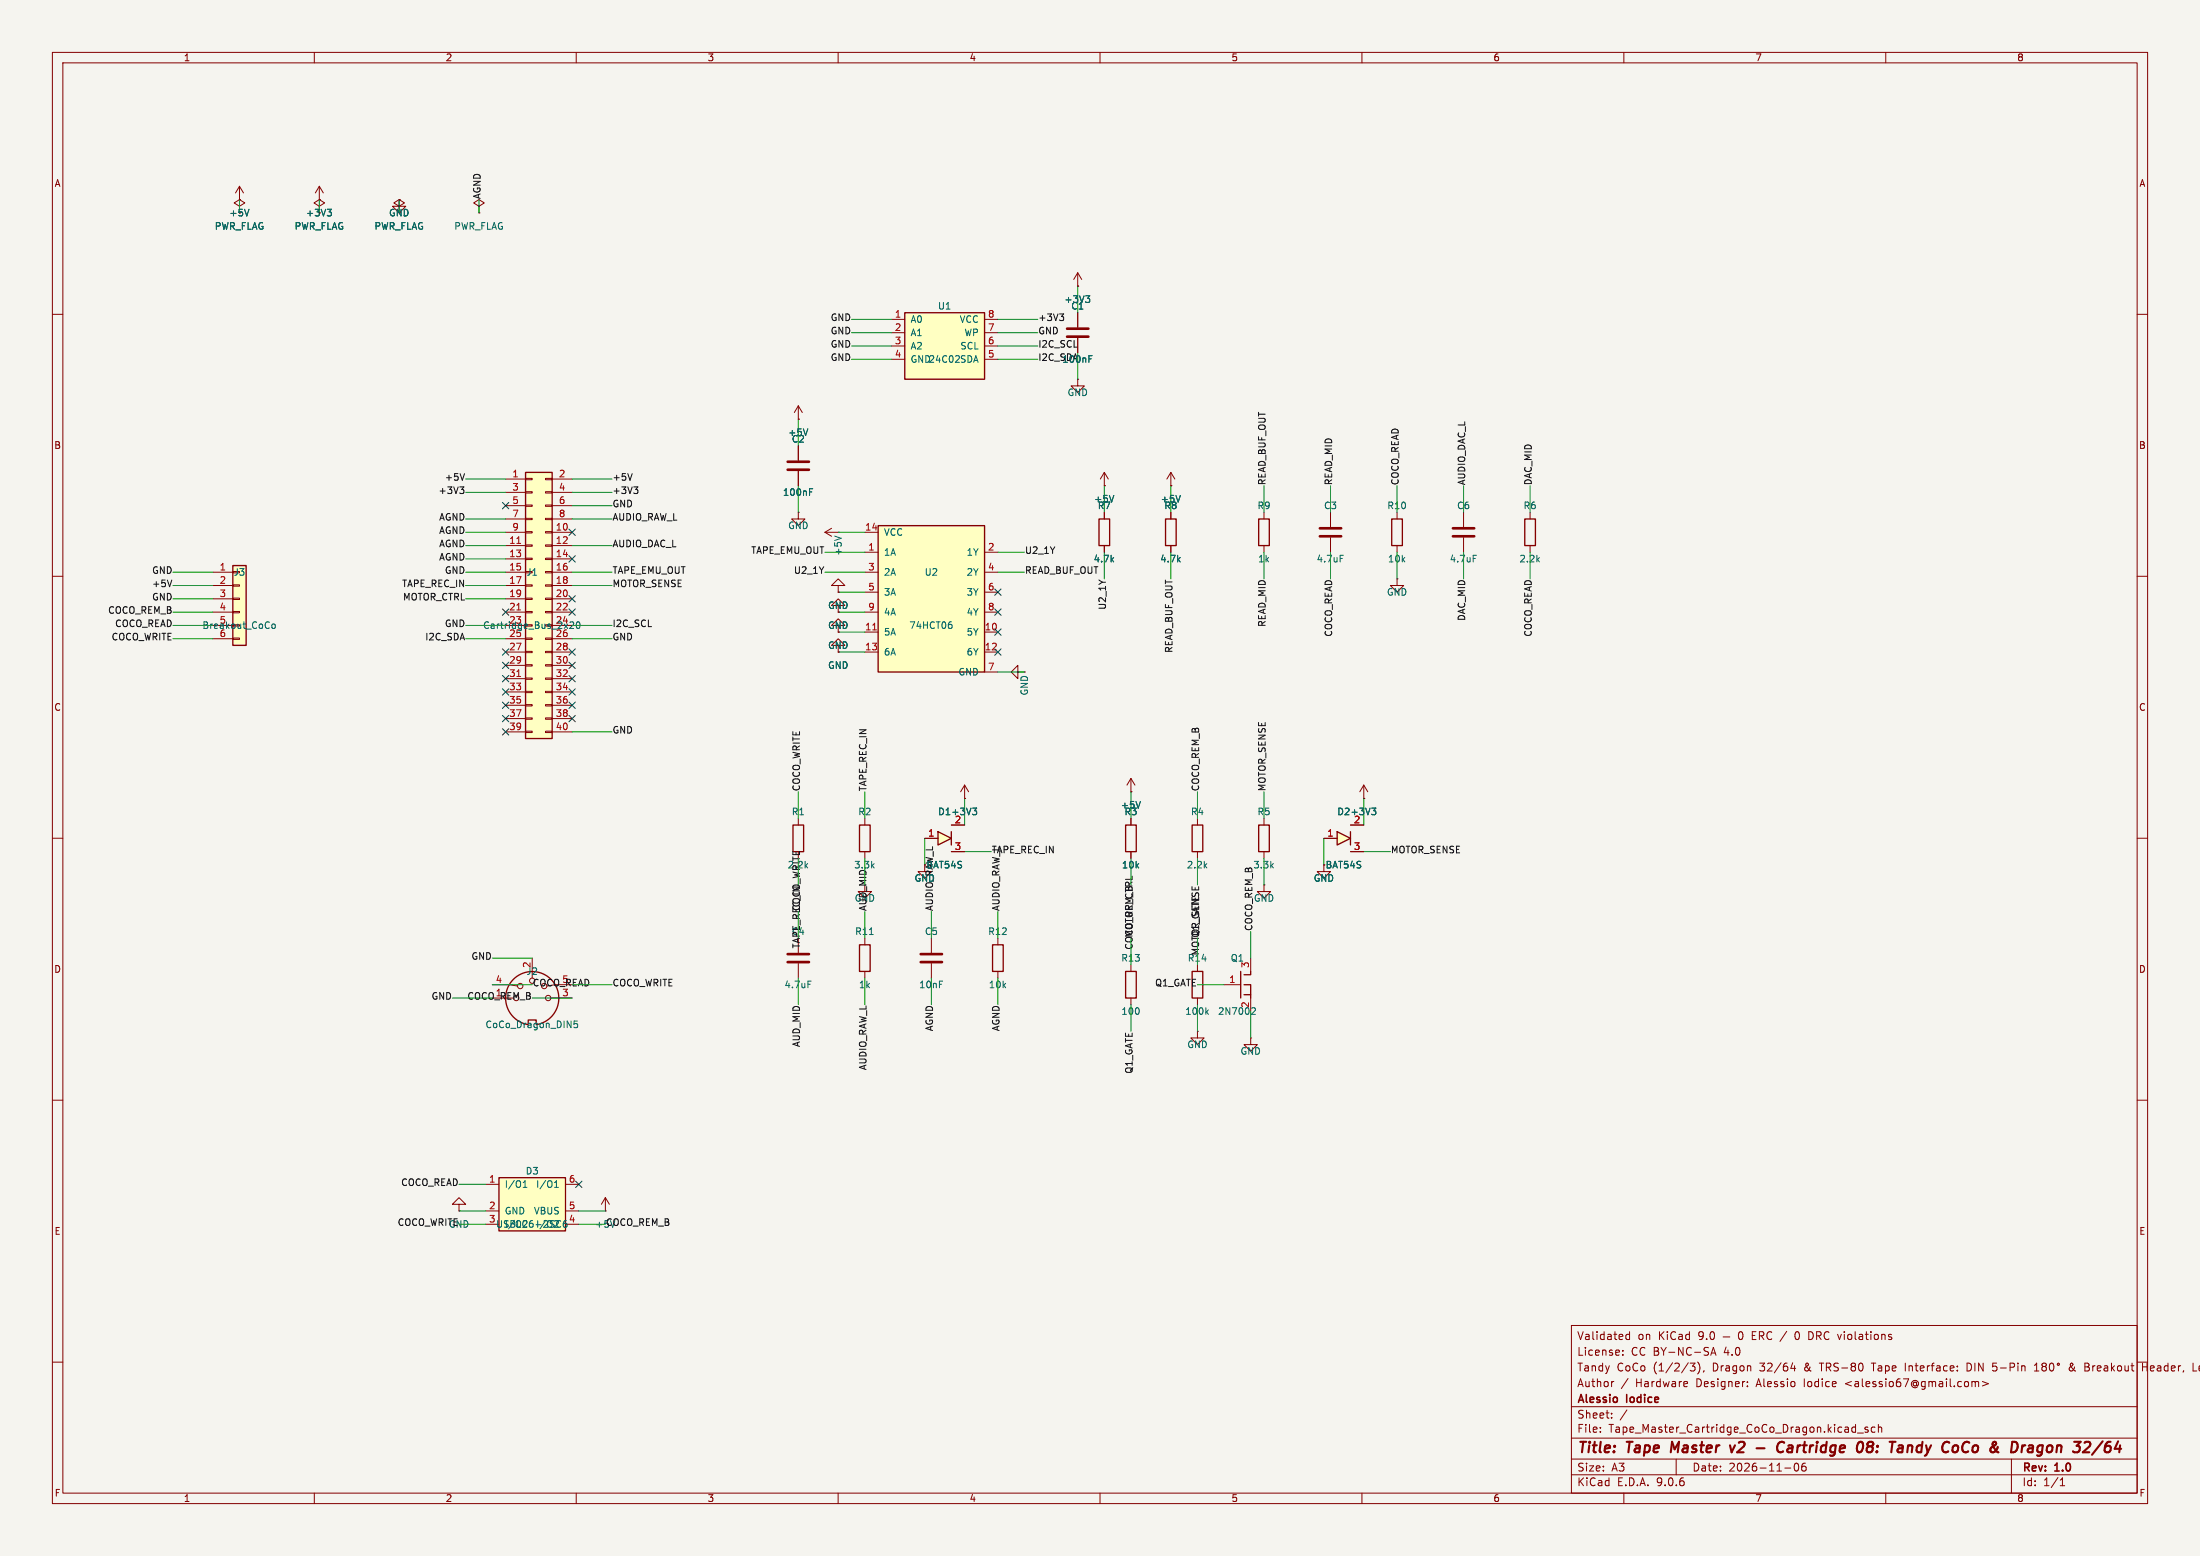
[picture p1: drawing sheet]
<svg xmlns="http://www.w3.org/2000/svg" width="420mm" height="297mm" viewBox="0 0 420 297" stroke-linecap="round" stroke-linejoin="round" font-family="sans-serif">
<path d="M0 0h420v297h-420z" fill="#f5f4ef" stroke="#f5f4ef" stroke-width=".19"/>
<g fill="none" stroke="#840000" stroke-width=".19">
<path d="M10 10h400v277h-400zM12 12h396v273h-396zM60 10v2M110 10v2M160 10v2M210 10v2M260 10v2M310 10v2M360 10v2M10 60h2M408 60h2M10 110h2"/>
<path d="M408 110h2M10 160h2M408 160h2M152.4 179.1v2.8M152.4 183.9v2.8M10 210h2M408 210h2M300 253h108v32h-108zM309.8 258.5v.2M309.8 257.8v.1M311.1 254.2v1.5M311.1 254.8l-.4-.1-.3 .3 .1 .6h.6"/>
<path d="M324.1 260a1.72 1.72 0 0 1 0 2.3M326.6 258.7l.5-1.5 .5 1.5M326.7 258.3h.7M328.9 255.2h1.3M332 254.3l.2-.1a.8 .8 0 0 1 .6 .7 .8 .8 0 0 1-.6 .8l-.2-.2-.1-.4zM343 254.2a.94 .94 0 0 0 0 1.5M345.3 254.2l.6 .1M345.9 255.6l-.6 .1M10 260h2M300 278.5h108M300 274.5h108M300 268.5h108"/>
<path d="M305.5 273.2v.2M305.5 272.5v.1M307.7 270.5v.2M307.7 269.8v.1M308.1 263.7l-.3 .1M310.6 269.1l-1.3 1.9M310.8 263.1l-1.3 1.9M320 278.5v3M321.9 263.7l.3 .3-.8 .2M322.1 264.6l-.2 .1M322.7 260.2h.9l-.5 .6 .4 .1v.6l-.2 .2-.6-.1M325.3 261.6l-.1 .3"/>
<path d="M333.6 264.5v.2M333.6 263.8v.1M342.2 260.1l-.3 1.1h.9M342.6 260.7v1M342.7 279.4a.81 .81 0 0 0 .3 1.4l.2-.2 .2-.4-.2-.8M344.2 279.4a1.17 1.17 0 0 0-.1 1.3h.6l.1-.6-.3-.2h-.4l-.2 .2M354.1 272.4l.1 .1M354.2 271.9v1.5M354.2 273.3l-.1 .1M354.6 273.5h1.1M356.6 272.5l-.4-.1-.2 .2 .1 .2 .5 .2v.3h-.6M357.2 260.2h.9"/>
<path d="M357.9 272.5l-.4-.1-.3 .3 .2 .6h.5M358.6 272.5l.2-.1 .4 .1v.9M358.6 271.9v1.5M363.7 260.2v1.5M376.1 260.3l-.6-.1v1.5l.6-.1M376.4 263.8l.5-.1 .2 .2M376.4 263.7v1M377.1 263.9l.2-.2 .4 .1v.9M377.1 263.9v.8M378.4 263.7l1.2 .4-1.2 .4M380.4 260.2h.8M380.6 260.8h.3"/>
<path d="M380.6 261.7h.3M384 278.5v6.5M388.4 261.7h.8M388.4 260.6l.4-.4v1.5M390.1 260.8l-.3-.3 .3-.3 .4 .1 .2 .2-.3 .3M390.1 260.8l-.3 .3 .1 .4 .2 .2 .4-.1 .2-.2-.1-.4-.2-.2M390.1 260.8h.3M391.4 260.3l.2-.1a.8 .8 0 0 1 .5 .7 .8 .8 0 0 1-.5 .8l-.2-.2-.2-.4zM395.9 261.3l-.2 .2a.41 .41 0 0 1-.6 .1 .41 .41 0 0 1 .1-.6l.5-.4v-.3h-.4l-.1 .2 .8 1.1M398.5 260.2l.3 .3-.1 .3-.2 .1a.4 .4 0 0 1 .4 .4 .4 .4 0 0 1-.3 .4h-.6M399.5 260.7v1M399.9 260.7l-.2 .1-.2 .2"/>
<path d="M400.4 261.2l.7-.2-.1-.2-.4-.1-.2 .2v.7h.6M401.7 260.8h.6l.1 .9M402.4 261l-.5 .1a.29 .29 0 0 0-.2 .3 .29 .29 0 0 0 .2 .3l.5-.1M403.1 260.2v1.5M403.2 261.1l.5 .6M403.7 260.7l-.6 .6M404.4 260.8l.3-.1 .3 .3v.4l-.3 .3-.3-.1-.2-.2zM405.7 260.7v.9l.4 .1 .2-.2M406.3 260.7v1M406.8 260.7h.6M407 260.2v1.3l.4 .2M408 260h2"/>
<path d="M409 260.2v1.5M409 260.9h.9M409.9 260.2v1.5M418.7 261.7h.7M420 261.7h.1M420 260.7h.1M420 260.7l-.2 .2v.6l.2 .2M420 261.1l-.2 .1M60 285v2M110 285v2M160 285v2M210 285v2"/>
<path d="M260 285v2M300 281.5h108M310 285v2M340.7 280.2h1.2M360 285v2M393.3 283.6h.9M393.3 282.5l.4-.4v1.5"/>
<circle cx="392.9" cy="260.4" r=".21"/>
</g>
<g fill="none" stroke="#840000" stroke-width=".4">
<path d="M319.2 275.2l-.2 2M330.3 275.9l.3 1.3 .6-1.3M335.3 276.4h1.6M340.6 275.4a.88 .88 0 0 0-1 0 .88 .88 0 0 0-.3 .9 .69 .69 0 0 0 .3 .8 .69 .69 0 0 0 .8-.1M342 275.9l-.6 .1M342 276.4h-.5a.4 .4 0 0 0-.3 .4 .4 .4 0 0 0 .2 .4h.5M356.8 276.1a.65 .65 0 0 0-.3 1 .65 .65 0 0 0 .9-.1 .65 .65 0 0 0 0-.8l-.2-.1M356.8 276.1l-.3-.2v-.3a.64 .64 0 0 1 1.1-.2v.3l-.4 .4M356.8 276.1h.4M364.2 276.1a.49 .49 0 0 1 .9 .1l-.1 1M364.3 275.9l-.2 1.3M375.7 277a.73 .73 0 0 1-.8 .1"/>
<path d="M375.9 275.3a.76 .76 0 0 0-1 .2M384.9 275.3a1.27 1.27 0 0 1 0 1.6M389.2 276h.8M389.8 277.1l-.6 .1M390 275.9l-.2 1.6-.5 .4M401.9 276.2a.64 .64 0 0 1 1 0v.6a.66 .66 0 0 1-1 .3M402.9 275.2a.91 .91 0 0 0-1 .9"/>
</g>
<path d="M150.4 182.1h4M150.4 183.6h4" fill="none" stroke="#840000" stroke-width=".51"/>
<path d="M154.2 187.3h.6" fill="none" stroke="#006464" stroke-width=".19"/>
<path d="M167.6 100.3h20.4v28h-20.4z" fill="#ffffc2"/>
<path d="M167.6 100.3h20.4v28h-20.4zM151.4 157.5h2v5.1h-2zM164.1 157.5h2v5.1h-2z" fill="none" stroke="#840000" stroke-width=".25"/>
<g fill="none" stroke="#840000" stroke-width=".19">
<path d="M165.1 101.6h2.5M165.1 105.4h2.5M165.1 109.2h2.5M165.1 113h2.5M165.1 116.8h2.5M188 105.4h2.5M188 109.2h2.5M188 113h2.5M188 116.8h2.5M165.1 120.7h2.5M165.1 124.5h2.5M188 120.7h2.5"/>
<path d="M188 124.5h2.5M188 128.3h2.5M152.4 156.2v1.3M165.1 156.2v1.3M165.1 162.6v1.2"/>
</g>
<path d="M166.6 120.2h.7" fill="none" stroke="#a90000" stroke-width=".19"/>
<path d="M181.4 118.7h.2M181.5 119.2l.3 .2v.3l-.3 .3" fill="none" stroke="#006464" stroke-width=".19"/>
<path d="M172.7 59.7h15.3v12.7h-15.3z" fill="#ffffc2"/>
<path d="M172.7 59.7h15.3v12.7h-15.3zM240.3 99.1h2v5h-2zM265.7 99.1h2v5h-2zM214.9 157.5h2v5.1h-2zM240.3 157.5h2v5.1h-2z" fill="none" stroke="#840000" stroke-width=".25"/>
<g fill="none" stroke="#840000" stroke-width=".19">
<path d="M45.7 39.4l1-.7-1-.6-1 .6 1 .7v1.2M45.7 38.1h.1M45.7 35.6l-.7 1.2M45.7 35.6l.8 1.2M45.7 35.6v2.5M61 38.1h.1M61 39.4l1-.7-1-.6-1.1 .6 1.1 .7v1.2M61 35.6l-.8 1.2M61 35.6l.7 1.2M61 35.6v2.5M76.2 38.1v1.3h1.3l-1.3 1.2-1.3-1.2h1.3l1-.7-1-.6-1 .6 1 .7v1.2M76.2 38.1h.1"/>
<path d="M91.4 39.4l1.1-.7-1.1-.6-1 .6 1 .7v1.2M91.4 40.6h.1M170.2 61h2.5M170.2 63.5h2.5M170.2 66h2.5M170.2 68.6h2.5M188 61h2.5M188 63.5h2.5M188 66h2.5M188 68.6h2.5M152.4 97.8v1.3h1.3l-1.3 1.2-1.3-1.2h1.3M152.4 97.8h.1"/>
<path d="M241.3 97.8v1.3M266.7 97.8v1.3M279.4 97.8v2.8M157.5 101.6l1.2 .8M157.5 101.6h2.5M158.7 100.8l-1.2 .8M160 101.6h.1M241.3 104.1v1.3M266.7 110.5v1.3h1.3l-1.3 1.2-1.3-1.2h1.3M266.7 110.5h.1M266.7 104.1v1.3M279.4 102.6v2.8"/>
<path d="M215.9 156.2v1.3M241.3 156.2v1.3M260.3 152.4h.1M260.3 149.9l-.7 1.2M260.3 149.9l.8 1.2M260.3 149.9v2.5M215.9 162.6v1.2M241.3 168.9v1.3h1.3l-1.3 1.3-1.3-1.3h1.3M241.3 168.9h.1M241.3 162.6v1.2"/>
</g>
<path d="M47.5 39.9l-.4 1.3M62.5 39.9h.8l-.5 .5M63 40.4l.3 .3v.3l-.3 .2M159.3 102.3l1.3 .4M281.2 106h.6M261.9 154.2h.7l-.4 .5M262.4 154.7l.2 .3v.3l-.2 .2" fill="none" stroke="#006464" stroke-width=".19"/>
<path d="M277.4 100.8h4M277.4 102.4h4" fill="none" stroke="#840000" stroke-width=".51"/>
<path d="M255.3 158.8l2.5 1.2-2.5 1.3z" fill="#ffffc2"/>
<path d="M255.3 158.8l2.5 1.2-2.5 1.3zM257.8 158.8v2.5M227.6 185.4h2v5.1h-2zM236.9 185.4v5.1M237.5 188h1.3v1.9M237.5 189.9h1.3v.6M238.8 185.4v.7h-1.3" fill="none" stroke="#840000" stroke-width=".25"/>
<g fill="none" stroke="#840000" stroke-width=".19">
<path d="M215.9 151.1h.1M215.9 148.6l-.8 1.3M215.9 148.6l.8 1.3M215.9 148.6v2.5M257.8 157.5h2.5M252.7 165.1v1.3h1.3l-1.3 1.2-1.2-1.2h1.2M252.7 160h2.6M257.8 162.6h2.5M228.6 196.9v1.2h1.3l-1.3 1.3-1.3-1.3h1.3M228.6 196.9h.1M228.6 184.2v1.2M228.6 190.5v1.3"/>
<path d="M233.7 188h3.2M238.8 198.1v1.3h1.2l-1.2 1.3-1.3-1.3h1.3M238.8 198.1h.1M238.8 182.9v2.5M238.8 190.5v2.5"/>
</g>
<path d="M217.7 153l-.4 1.2M230.3 193.1l.4 .5M230.7 192.8l-.5 .5M239.1 192.3l.4 .1 .2 .3-.8 .9h.8" fill="none" stroke="#006464" stroke-width=".19"/>
<path d="M44.4 108h2.6v15.2h-2.6z" fill="#ffffc2"/>
<path d="M44.4 108h2.6v15.2h-2.6z" fill="none" stroke="#840000" stroke-width=".25"/>
<g fill="none" stroke="#840000" stroke-width=".19">
<path d="M223.5 92.7h.1M223.5 90.2l-.7 1.2M223.5 90.2l.8 1.2M223.5 90.2v2.5M40.6 109.2h3.8M40.6 111.8h3.8M40.6 114.3h3.8M40.6 116.8h3.8M40.6 119.4h3.8M44.4 111.6h1.3v.3h-1.3zM44.4 114.2h1.3v.2h-1.3zM44.4 116.7h1.3v.3h-1.3z"/>
<path d="M40.6 121.9h3.8M44.4 121.8h1.3v.2h-1.3zM194.3 128.3v-1.3l-1.3 1.3 1.3 1.2v-1.2h1.3M195.6 128.3h.1"/>
</g>
<path d="M225.3 94.6l-.4 1.2M51.9 119.2l.2-.1 .4 .1 .1 .5-.2 .2-.3 .1-.2-.2z" fill="none" stroke="#006464" stroke-width=".19"/>
<path d="M100.3 90.2h5.1v50.8h-5.1z" fill="#ffffc2"/>
<path d="M100.3 90.2h5.1v50.8h-5.1zM209.8 99.1h2v5h-2zM222.5 99.1h2v5h-2zM227.6 157.5h2v5.1h-2zM100.8 195.6a5.1 5.1 0 0 1-3.5-7.8 5.1 5.1 0 0 1 8.6 0 5.1 5.1 0 0 1-3.5 7.8M189.5 180.3h2v5.1h-2zM214.9 185.4h2v5.1h-2z" fill="none" stroke="#840000" stroke-width=".25"/>
<g fill="none" stroke="#840000" stroke-width=".19">
<path d="M205.7 54.6h.1M205.7 52.1l-.7 1.2M205.7 52.1l.8 1.2M205.7 52.1v2.5M205.7 59.7v2.8M152.4 77.5v2.5M152.4 77.5l-.8 1.2M152.4 77.5l.8 1.2M205.7 72.4v1.3h1.3l-1.3 1.2-1.2-1.2h1.2M205.7 72.4h.1M205.7 64.5v2.8M96.5 91.4h3.8"/>
<path d="M96.5 94h3.8M96.5 96.5h3.8M96.5 99.1h3.8M100.3 91.3h1.3v.3h-1.3zM100.3 93.9h1.3v.2h-1.3zM100.3 96.4h1.3v.2h-1.3zM100.3 98.9h1.3v.3h-1.3zM104.1 91.3h1.3v.3h-1.3zM104.1 93.9h1.3v.2h-1.3zM104.1 96.4h1.3v.2h-1.3zM104.1 98.9h1.3v.3h-1.3zM105.4 91.4h3.8"/>
<path d="M105.4 94h3.8M105.4 96.5h3.8M105.4 99.1h3.8M152.4 80h.1M152.4 85.1v2.8M152.4 89.9v2.8M210.8 92.7h.1M210.8 90.2l-.7 1.2M210.8 90.2l.8 1.2M210.8 90.2v2.5M210.8 97.8v1.3M223.5 97.8v1.3"/>
<path d="M254 97.8v2.8M96.5 101.6h3.8M96.5 104.1h3.8M96.5 106.7h3.8M96.5 109.2h3.8M96.5 111.8h3.8M96.5 114.3h3.8M96.5 116.8h3.8M96.5 119.4h3.8M100.3 101.5h1.3v.2h-1.3zM100.3 104h1.3v.3h-1.3zM100.3 106.6h1.3v.2h-1.3z"/>
<path d="M100.3 111.6h1.3v.3h-1.3zM100.3 114.2h1.3v.2h-1.3zM100.3 116.7h1.3v.3h-1.3zM104.1 101.5h1.3v.2h-1.3zM104.1 104h1.3v.3h-1.3zM104.1 106.6h1.3v.2h-1.3zM104.1 109.1h1.3v.2h-1.3zM104.1 111.6h1.3v.3h-1.3zM104.1 114.2h1.3v.2h-1.3zM104.1 116.7h1.3v.3h-1.3zM105.4 101.6h3.8M105.4 104.1h3.8"/>
<path d="M105.4 106.7h3.8M105.4 109.2h3.8M105.4 111.8h3.8M105.4 114.3h3.8M105.4 116.8h3.8M105.4 119.4h3.8M160 119.4h1.3l-1.3-1.3-1.3 1.3h1.3v1.3M160 111.8h1.3l-1.3-1.3-1.3 1.3h1.3v1.2M160 113h.1M160 115.6h1.3l-1.3-1.3-1.3 1.3h1.3v1.2M210.8 104.1v1.3M223.5 104.1v1.3"/>
<path d="M254 102.6v2.8M96.5 121.9h3.8M96.5 124.5h3.8M96.5 127h3.8M96.5 129.5h3.8M96.5 132.1h3.8M96.5 134.6h3.8M96.5 137.2h3.8M96.5 139.7h3.8M100.3 121.8h1.3v.2h-1.3zM100.3 124.3h1.3v.3h-1.3zM100.3 126.9h1.3v.2h-1.3z"/>
<path d="M100.3 129.4h1.3v.3h-1.3zM100.3 132h1.3v.2h-1.3zM100.3 134.5h1.3v.2h-1.3zM100.3 137h1.3v.3h-1.3zM100.3 139.6h1.3v.2h-1.3zM104.1 121.8h1.3v.2h-1.3zM104.1 124.3h1.3v.3h-1.3zM104.1 126.9h1.3v.2h-1.3zM104.1 129.4h1.3v.3h-1.3zM104.1 132h1.3v.2h-1.3zM104.1 134.5h1.3v.2h-1.3zM104.1 137h1.3v.3h-1.3z"/>
<path d="M104.1 139.6h1.3v.2h-1.3zM105.4 121.9h3.8M105.4 124.5h3.8M105.4 127h3.8M105.4 129.5h3.8M105.4 132.1h3.8M105.4 134.6h3.8M105.4 137.2h3.8M105.4 139.7h3.8M160 123.2h1.3l-1.3-1.3-1.3 1.3h1.3v1.3M184.1 152.4h.1M184.1 149.9l-.7 1.2"/>
<path d="M184.1 149.9l.8 1.2M184.1 149.9v2.5M228.6 156.2v1.3M176.5 165.1v1.3h1.3l-1.3 1.2-1.2-1.2h1.2M177.8 179.1v2.8M190.5 179.1v1.2M228.6 162.6v1.2M94 188h3.3l1.5 .2M101.6 182.9v2.5M105.2 190.5h4M177.8 183.9v2.8M190.5 185.4v1.3"/>
<path d="M215.9 184.2v1.2M215.9 190.5v1.3M87.6 229.9h1.3l-1.3-1.3-1.2 1.3h1.2v1.2M87.6 231.1h.1"/>
<circle cx="99.3" cy="188.2" r=".51"/>
<circle cx="104.6" cy="190.5" r=".51"/>
</g>
<path d="M98.7 103.7h.7M98.7 116.4h.7M98.7 129.1h.7" fill="none" stroke="#a90000" stroke-width=".19"/>
<g fill="none" stroke="#006464" stroke-width=".19">
<path d="M207.3 56.5h.7l-.4 .4M207.8 56.9l.2 .3v.3l-.2 .2M207.9 68.5h.4M207.9 67.9h.6M154.2 81.9l-.4 1.2M154.5 93.9h.5M154.5 93.3h.7M212.6 94.6l-.4 1.2M108.8 118.8l.5-.1 .2 .4-.8 .9h.8M110.2 118.8l.1-.1a.68 .68 0 0 1 .4 .6 .68 .68 0 0 1-.4 .7 .84 .84 0 0 1-.1-1.2zM255.8 106h.6M185.7 154.2h.7l-.4 .5"/>
<path d="M186.2 154.7l.2 .3v.3l-.2 .2M110.2 194.9h-.6v.6l.1-.1h.5l.1 .2-.1 .4-.2 .2-.4-.2"/>
</g>
<path d="M203.7 62.7h4.1M203.7 64.3h4.1M150.4 88.1h4M150.4 89.7h4M252 100.8h4M252 102.4h4M175.8 182.1h4M175.8 183.6h4" fill="none" stroke="#840000" stroke-width=".51"/>
<path d="M179.1 158.8l2.5 1.2-2.5 1.3z" fill="#ffffc2"/>
<path d="M291.1 99.1h2v5h-2zM179.1 158.8l2.5 1.2-2.5 1.3zM181.6 158.8v2.5M164.1 180.3h2v5.1h-2z" fill="none" stroke="#840000" stroke-width=".25"/>
<path d="M292.1 97.8v1.3M292.1 104.1v1.3M181.6 157.5h2.5M165.1 179.1v1.2M176.5 160h2.6M181.6 162.6h2.5M165.1 185.4v1.3" fill="none" stroke="#840000" stroke-width=".19"/>
<path d="M166 178.4h.7" fill="none" stroke="#006464" stroke-width=".19"/>
<path d="M95.2 224.8h12.7v10.1h-12.7z" fill="#ffffc2"/>
<path d="M95.2 224.8h12.7v10.1h-12.7z" fill="none" stroke="#840000" stroke-width=".25"/>
<g fill="none" stroke="#840000" stroke-width=".19">
<path d="M45.7 38.1h.1M61 38.1h.1M76.2 38.1h.1M205.7 54.6h.1M205.7 59.7v2.8M205.7 64.5v2.8M152.4 80h.1M152.4 85.1v2.8M152.4 89.9v2.8M210.8 92.7h.1M210.8 97.8v1.3M223.5 92.7h.1"/>
<path d="M223.5 97.8v1.3M160 113h.1M210.8 104.1v1.3M223.5 104.1v1.3M181.6 157.5h2.5M184.1 152.4h.1M215.9 151.1h.1M215.9 156.2v1.3M257.8 157.5h2.5M260.3 152.4h.1M176.5 160h2.6M181.6 162.6h2.5"/>
<path d="M215.9 162.6v1.2M252.7 160h2.6M257.8 162.6h2.5M92.7 226.1h2.5M92.7 231.1h2.5M92.7 233.7h2.5M107.9 226.1h2.6M107.9 231.1h2.6M107.9 233.7h2.6M115.6 231.1h.1M115.6 228.6l-.8 1.3M115.6 228.6l.7 1.3"/>
<path d="M115.6 228.6v2.5"/>
</g>
<g fill="none" stroke="#006464" stroke-width=".19">
<path d="M47.5 39.9l-.4 1.3M62.5 39.9h.8l-.5 .5M63 40.4l.3 .3v.3l-.3 .2M207.3 56.5h.7l-.4 .4M207.8 56.9l.2 .3v.3l-.2 .2M207.9 68.5h.4M207.9 67.9h.6M154.2 81.9l-.4 1.2M154.5 93.9h.5M154.5 93.3h.7M212.6 94.6l-.4 1.2M225.3 94.6l-.4 1.2"/>
<path d="M185.7 154.2h.7l-.4 .5M186.2 154.7l.2 .3v.3l-.2 .2M217.7 153l-.4 1.2M261.9 154.2h.7l-.4 .5M262.4 154.7l.2 .3v.3l-.2 .2M99.9 226.6h.7M99.9 225.7l.3-.3v1.2M105.9 226.6h.7M105.9 225.7l.3-.3v1.2M108 233.5h-.2l-.3 .2M108.1 233l-.3 .1a.86 .86 0 0 0 0 1.2l.3-.1 .2-.2"/>
</g>
<path d="M202.3 59.9h.8l-.5 .5M202.8 60.4l.3 .2v.3l-.3 .3M87.8 92.9h.8l-.5 .5M88.3 93.4l.3 .3v.3l-.3 .2M88.7 90.4l-.4 1.3M120.7 90.4l-.4 1.3M121 92.9h.8l-.4 .5M121.5 93.4l.3 .3v.3l-.3 .2M32.8 110.7l-.4 1.3" fill="none" stroke="#0f0f0f" stroke-width=".19"/>
<g fill="none" stroke="#009600" stroke-width=".19">
<path d="M45.7 38.1v2.5M61 38.1v2.5M76.2 38.1v2.5M91.4 38.1v2.5M205.7 54.6v5.1M162.6 68.6h7.6M162.6 66h7.6M162.6 61h7.6M162.6 63.5h7.6M190.5 68.6h7.6M190.5 66h7.6M190.5 61h7.6"/>
<path d="M190.5 63.5h7.6M205.7 67.3v5.1M88.9 91.4h7.6M88.9 94h7.6M88.9 99.1h7.6M109.2 91.4h7.6M109.2 94h7.6M109.2 96.5h7.6M109.2 99.1h7.6M152.4 80v5.1M152.4 92.7v5.1M210.8 92.7v5.1"/>
<path d="M223.5 92.7v5.1M241.3 92.7v5.1M254 92.7v5.1M266.7 92.7v5.1M279.4 92.7v5.1M292.1 92.7v5.1M33 109.2h7.6M33 111.8h7.6M33 114.3h7.6M33 116.8h7.6M33 119.4h7.6M88.9 109.2h7.6"/>
<path d="M88.9 111.8h7.6M88.9 114.3h7.6M88.9 119.4h7.6M88.9 104.1h7.6M88.9 101.6h7.6M88.9 106.7h7.6M109.2 109.2h7.6M109.2 111.8h7.6M109.2 119.4h7.6M109.2 104.1h7.6M157.5 109.2h7.6M157.5 105.4h7.6"/>
<path d="M160 116.8h5.1M160 101.6h5.1M160 113h5.1M190.5 109.2h5.1M190.5 105.4h5.1M210.8 105.4v5.1M223.5 105.4v5.1M241.3 105.4v5.1M254 105.4v5.1M266.7 105.4v5.1M279.4 105.4v5.1M292.1 105.4v5.1"/>
<path d="M33 121.9h7.6M88.9 121.9h7.6M109.2 121.9h7.6M109.2 139.7h7.6M160 124.5h5.1M160 120.7h5.1M190.5 128.3h5.1M152.4 151.1v5.1M165.1 151.1v5.1M184.1 152.4v5.1M215.9 151.1v5.1M228.6 151.1v5.1"/>
<path d="M241.3 151.1v5.1M260.3 152.4v5.1M152.4 163.8v5.1M152.4 174v5.1M165.1 163.8v5.1M165.1 174v5.1M176.5 160v5.1M177.8 174v5.1M184.1 162.6h5.1M190.5 174v5.1M215.9 163.8v5.1M215.9 179.1v5.1"/>
<path d="M228.6 163.8v5.1M228.6 179.1v5.1M238.8 177.8v5.1M241.3 163.8v5.1M252.7 160v5.1M260.3 162.6h5.1M86.4 190.5h7.6M94 188h7.6M94 182.9h7.6M101.6 190.5h7.6M109.2 188h7.6M152.4 186.7v5.1"/>
<path d="M165.1 186.7v5.1M177.8 186.7v5.1M190.5 186.7v5.1M215.9 191.8v5.1M228.6 191.8v5.1M228.6 188h5.1M238.8 193v5.1M87.6 231.1h5.1M87.6 233.7h5.1M87.6 226.1h5.1M110.5 231.1h5.1M110.5 233.7h5.1"/>
</g>
<g fill="none" stroke="#000084" stroke-width=".19">
<path d="M95.9 95.9l1.2 1.2M97.1 95.9l-1.2 1.2M95.9 116.2l1.2 1.2M97.1 116.2l-1.2 1.2M108.6 101l1.2 1.2M108.6 106.1l1.2 1.2M108.6 113.7l1.2 1.2M108.6 116.2l1.2 1.2M109.8 101l-1.2 1.2M109.8 106.1l-1.2 1.2M109.8 113.7l-1.2 1.2M109.8 116.2l-1.2 1.2"/>
<path d="M189.9 112.4l1.2 1.2M189.9 116.2l1.2 1.2M191.1 112.4l-1.2 1.2M191.1 116.2l-1.2 1.2M95.9 123.9l1.2 1.2M95.9 128.9l1.2 1.2M95.9 126.4l1.2 1.2M95.9 136.6l1.2 1.2M95.9 139.1l1.2 1.2M95.9 134l1.2 1.2M95.9 131.5l1.2 1.2M97.1 126.4l-1.2 1.2"/>
<path d="M97.1 139.1l-1.2 1.2M97.1 136.6l-1.2 1.2M97.1 128.9l-1.2 1.2M97.1 123.9l-1.2 1.2M97.1 134l-1.2 1.2M97.1 131.5l-1.2 1.2M108.6 126.4l1.2 1.2M108.6 128.9l1.2 1.2M108.6 131.5l1.2 1.2M108.6 134l1.2 1.2M108.6 123.9l1.2 1.2M108.6 136.6l1.2 1.2"/>
<path d="M109.8 126.4l-1.2 1.2M109.8 128.9l-1.2 1.2M109.8 131.5l-1.2 1.2M109.8 134l-1.2 1.2M109.8 123.9l-1.2 1.2M109.8 136.6l-1.2 1.2M189.9 120l1.2 1.3M189.9 123.9l1.2 1.2M191.1 120l-1.2 1.3M191.1 123.9l-1.2 1.2M109.9 225.5l1.2 1.2M111.1 225.5l-1.2 1.2"/>
</g>
<g font-size="2.8" fill="#840000">
<text x="301" y="277.9">Title:</text>
<text x="310.6" y="277.9">Tape</text>
<text x="319.8" y="277.9">Master</text>
<text x="332" y="277.9">v2</text>
<text x="342.5" y="277.9">Cartridge</text>
<text x="358.6" y="277.9">08:</text>
<text x="365.6" y="277.9">Tandy</text>
<text x="376.4" y="277.9">CoCo</text>
<text x="386.4" y="277.9">&amp;</text>
<text x="391.2" y="277.9">Dragon</text>
<text x="404" y="277.9">32/64</text>
</g>
<g font-size="2.1" fill="#840000">
<text x="301" y="256">Validated</text>
<text x="312.6" y="256">on</text>
<text x="316.7" y="256">KiCad</text>
<text x="324.4" y="256">9.0</text>
<text x="335" y="256">ERC /</text>
<text x="343.5" y="256">0</text>
<text x="346.3" y="256">DRC violations</text>
<text x="301" y="262">Tandy</text>
<text x="301" y="259">License:</text>
<text x="308.6" y="262">CoCo</text>
<text x="311.4" y="259">CC BY-NC-SA</text>
<text x="315.7" y="262">(1/2/3),</text>
<text x="327.1" y="262">Dragon</text>
<text x="329.2" y="259">4.0</text>
<text x="336.3" y="262">32/64</text>
<text x="344.8" y="262">&amp;</text>
<text x="348" y="262">TRS-80</text>
<text x="358.1" y="262">Tape</text>
<text x="364.5" y="262">Interface:</text>
<text x="376.5" y="262">DIN</text>
<text x="381.6" y="262">5-Pin</text>
<text x="396.4" y="262">&amp;</text>
<text x="410.8" y="262">Header,</text>
<text x="301" y="268.2">Alessio</text>
<text x="301" y="265">Author</text>
<text x="310.6" y="268.2">Iodice</text>
<text x="312.3" y="265">Hardware</text>
<text x="324" y="265">Designer:</text>
<text x="335.6" y="265">Alessio</text>
<text x="344.8" y="265">Iodice</text>
<text x="352.8" y="265">&lt;alessio67@gmail.com&gt;</text>
<text x="301" y="273.7">File:</text>
<text x="301" y="271">Sheet:</text>
<text x="307.1" y="273.7">Tape_Master_Cartridge_CoCo_Dragon.kicad_sch</text>
<text x="301" y="281.1">Size:</text>
<text x="307.6" y="281.1">A3</text>
<text x="323" y="281.1">Date:</text>
<text x="330" y="281.1">2026-11-06</text>
<text x="386" y="281.3">Rev:</text>
<text x="392.4" y="281.3">1.0</text>
<text x="301" y="283.9">KiCad</text>
<text x="308.7" y="283.9">E.D.A.</text>
<text x="316.3" y="283.9">9.0.6</text>
<text x="386" y="283.9">Id:</text>
<text x="390.1" y="283.9">1/1</text>
</g>
<g font-size="1.8" fill="#840000">
<text x="35" y="11.9">1</text>
<text x="85" y="11.9">2</text>
<text x="135" y="11.9">3</text>
<text x="185" y="11.9">4</text>
<text x="235" y="11.9">5</text>
<text x="285" y="11.9">6</text>
<text x="335" y="11.9">7</text>
<text x="385" y="11.9">8</text>
<text x="10.3" y="35.9">A</text>
<text x="408.3" y="35.9">A</text>
<text x="58.3" y="41.5">+3V3</text>
<text x="10.3" y="85.9">B</text>
<text x="408.2" y="85.9">B</text>
<text x="158" y="116.4">GND</text>
<text x="158" y="124.1">GND</text>
<text x="10.3" y="135.9">C</text>
<text x="408.2" y="135.9">C</text>
<text x="176.8" y="166">BAT54S</text>
<text x="10.3" y="185.9">D</text>
<text x="408.2" y="185.9">D</text>
<text x="10.3" y="235.9">E</text>
<text x="408.3" y="235.9">E</text>
<text x="10.3" y="285.9">F</text>
<text x="35" y="286.9">1</text>
<text x="85" y="286.9">2</text>
<text x="135" y="286.9">3</text>
<text x="185" y="286.9">4</text>
<text x="235" y="286.9">5</text>
<text x="285" y="286.9">6</text>
<text x="335" y="286.9">7</text>
<text x="385" y="286.9">8</text>
<text x="408.3" y="285.9">F</text>
</g>
<g font-size="1.8" fill="#006464">
<text x="43.7" y="41.5">+5V</text>
<text x="74.2" y="41.5">GND</text>
<text x="40.9" y="44">PWR_FLAG</text>
<text x="56.1" y="44">PWR_FLAG</text>
<text x="71.4" y="44">PWR_FLAG</text>
<text x="86.6" y="44">PWR_FLAG</text>
<text x="179" y="59.3">U1</text>
<text x="203.1" y="58">+3V3</text>
<text x="204.4" y="59.3">C1</text>
<text x="173.7" y="61.8">A0</text>
<text x="173.7" y="64.4">A1</text>
<text x="183.1" y="61.8">VCC</text>
<text x="184" y="64.4">WP</text>
<text x="173.7" y="66.9">A2</text>
<text x="173.7" y="69.4">GND24C02 SDA</text>
<text x="183.2" y="66.9">SCL</text>
<text x="202.7" y="69.4">100nF</text>
<text x="203.7" y="75.8">GND</text>
<text x="150.4" y="83.4">+5V</text>
<text x="151.1" y="84.7">C2</text>
<text x="149.4" y="94.8">100nF</text>
<text x="150.4" y="101.2">GND</text>
<text x="208.8" y="96.1">+5V</text>
<text x="209.5" y="97.4">R7</text>
<text x="221.5" y="96.1">+5V</text>
<text x="222.2" y="97.4">R8</text>
<text x="240" y="97.4">R9</text>
<text x="252.7" y="97.4">C3</text>
<text x="264.8" y="97.4">R10</text>
<text x="278.1" y="97.4">C6</text>
<text x="290.8" y="97.4">R6</text>
<text x="160.9" y="106.2" transform="rotate(-90 160.9 106.2)">+5V</text>
<text x="168.7" y="102.5">VCC</text>
<text x="168.7" y="106.3">1A</text>
<text x="184.4" y="106.3">1Y</text>
<text x="208.7" y="107.5">4.7k</text>
<text x="221.4" y="107.5">4.7k</text>
<text x="240.1" y="107.5">1k</text>
<text x="251.3" y="107.5">4.7uF</text>
<text x="264.9" y="107.5">10k</text>
<text x="276.7" y="107.5">4.7uF</text>
<text x="290" y="107.5">2.2k</text>
<text x="44.5" y="110.1">J3</text>
<text x="100.4" y="110.1">J1</text>
<text x="168.7" y="110.1">2A</text>
<text x="168.7" y="113.9">3A</text>
<text x="176.4" y="110.1">U2</text>
<text x="184.4" y="110.1">2Y</text>
<text x="184.4" y="113.9">3Y</text>
<text x="264.7" y="113.9">GND</text>
<text x="41.8" y="119.1">5</text>
<text x="97.1" y="119.1">23</text>
<text x="106" y="119.1">24</text>
<text x="168.7" y="117.7">4A</text>
<text x="184.4" y="117.7">4Y</text>
<text x="38.5" y="120.2">Breakout_CoCo</text>
<text x="41.8" y="121.7">6</text>
<text x="92.1" y="120.2">Cartridge_Bus_2x20</text>
<text x="97.1" y="121.7">25</text>
<text x="106" y="121.7">26</text>
<text x="158" y="120.2">GND</text>
<text x="168.7" y="121.5">5A</text>
<text x="168.7" y="125.3">6A</text>
<text x="173.5" y="120.2">74HCT06</text>
<text x="184.4" y="121.5">5Y</text>
<text x="184.4" y="125.3">6Y</text>
<text x="158" y="127.9">GND</text>
<text x="182.9" y="129.1">GND</text>
<text x="196.4" y="132.8" transform="rotate(-90 196.4 132.8)">GND</text>
<text x="151.1" y="155.8">R1</text>
<text x="163.8" y="155.8">R2</text>
<text x="179" y="155.8">D1+3V3</text>
<text x="213.9" y="154.5">+5V</text>
<text x="214.6" y="155.8">R3</text>
<text x="227.3" y="155.8">R4</text>
<text x="240" y="155.8">R5</text>
<text x="255.2" y="155.8">D2+3V3</text>
<text x="182.2" y="157.2">2</text>
<text x="258.4" y="157.2">2</text>
<text x="214.1" y="166">10k</text>
<text x="226.5" y="166">2.2k</text>
<text x="253" y="166">BAT54S</text>
<text x="174.5" y="168.5">GND</text>
<text x="250.7" y="168.5">GND</text>
<text x="163.2" y="178.7">R11</text>
<text x="176.5" y="178.7">C5</text>
<text x="188.6" y="178.7">R12</text>
<text x="101.3" y="184.9" transform="rotate(-90 101.3 184.9)">2</text>
<text x="214" y="183.7">R13</text>
<text x="234.8" y="183.7">Q1</text>
<text x="149.7" y="188.8">4.7uF</text>
<text x="163.9" y="188.8">1k</text>
<text x="175.4" y="188.8">10nF</text>
<text x="188.7" y="188.8">10k</text>
<text x="92.6" y="196.4">CoCo_Dragon_DIN5</text>
<text x="214" y="193.9">100</text>
<text x="226.2" y="193.9">100k</text>
<text x="232.4" y="193.9">2N7002</text>
<text x="238.5" y="192.5" transform="rotate(-90 238.5 192.5)">2</text>
<text x="226.6" y="200.3">GND</text>
<text x="236.7" y="201.5">GND</text>
<text x="96.3" y="226.9">I/O1</text>
<text x="100.3" y="224.4">D3</text>
<text x="102.3" y="226.9">I/O1</text>
<text x="96.3" y="232">GND</text>
<text x="101.8" y="232">VBUS</text>
<text x="108.5" y="233.4">4</text>
<text x="94.6" y="234.5">USBLC6-2SC6</text>
<text x="96.3" y="234.5">I/O2</text>
<text x="102.3" y="234.5">I/O2</text>
</g>
<g font-size="1.8" fill="#0f0f0f">
<text x="92" y="38.1" transform="rotate(-90 92 38.1)">AGND</text>
<text x="158.5" y="61.5">GND</text>
<text x="158.5" y="64">GND</text>
<text x="198.1" y="61.5">+3V3</text>
<text x="198.1" y="64">GND</text>
<text x="158.5" y="66.6">GND</text>
<text x="158.5" y="69.1">GND</text>
<text x="198.1" y="66.6">I2C_SCL</text>
<text x="198.1" y="69.1">I2C_SDA</text>
<text x="83.6" y="94.5">+3V3</text>
<text x="84.8" y="92">+5V</text>
<text x="116.8" y="92">+5V</text>
<text x="116.8" y="94.5">+3V3</text>
<text x="241.8" y="92.7" transform="rotate(-90 241.8 92.7)">READ_BUF_OUT</text>
<text x="254.5" y="92.7" transform="rotate(-90 254.5 92.7)">READ_MID</text>
<text x="267.2" y="92.7" transform="rotate(-90 267.2 92.7)">COCO_READ</text>
<text x="279.9" y="92.7" transform="rotate(-90 279.9 92.7)">AUDIO_DAC_L</text>
<text x="292.6" y="92.7" transform="rotate(-90 292.6 92.7)">DAC_MID</text>
<text x="83.7" y="99.6">AGND</text>
<text x="116.8" y="97">GND</text>
<text x="116.8" y="99.6">AUDIO_RAW_L</text>
<text x="83.7" y="102.1">AGND</text>
<text x="83.7" y="104.7">AGND</text>
<text x="83.7" y="107.2">AGND</text>
<text x="116.8" y="104.7">AUDIO_DAC_L</text>
<text x="143.3" y="105.9">TAPE_EMU_OUT</text>
<text x="195.6" y="105.9">U2_1Y</text>
<text x="28.9" y="109.7">GND</text>
<text x="28.9" y="112.3">+5V</text>
<text x="76.7" y="112.3">TAPE_REC_IN</text>
<text x="84.8" y="109.7">GND</text>
<text x="116.8" y="109.7">TAPE_EMU_OUT</text>
<text x="116.8" y="112.3">MOTOR_SENSE</text>
<text x="151.5" y="109.7">U2_1Y</text>
<text x="195.6" y="109.7">READ_BUF_OUT</text>
<text x="20.5" y="117.4">COCO_REM_B</text>
<text x="21.9" y="119.9">COCO_READ</text>
<text x="28.9" y="114.8">GND</text>
<text x="76.8" y="114.8">MOTOR_CTRL</text>
<text x="84.8" y="119.9">GND</text>
<text x="116.8" y="119.9">I2C_SCL</text>
<text x="211.3" y="116.5" transform="rotate(-90 211.3 116.5)">U2_1Y</text>
<text x="241.8" y="119.8" transform="rotate(-90 241.8 119.8)">READ_MID</text>
<text x="279.9" y="118.6" transform="rotate(-90 279.9 118.6)">DAC_MID</text>
<text x="21.2" y="122.4">COCO_WRITE</text>
<text x="81.1" y="122.4">I2C_SDA</text>
<text x="116.8" y="122.4">GND</text>
<text x="224" y="124.7" transform="rotate(-90 224 124.7)">READ_BUF_OUT</text>
<text x="254.5" y="121.6" transform="rotate(-90 254.5 121.6)">COCO_READ</text>
<text x="292.6" y="121.6" transform="rotate(-90 292.6 121.6)">COCO_READ</text>
<text x="116.8" y="140.2">GND</text>
<text x="152.9" y="151.1" transform="rotate(-90 152.9 151.1)">COCO_WRITE</text>
<text x="165.6" y="151.1" transform="rotate(-90 165.6 151.1)">TAPE_REC_IN</text>
<text x="229.1" y="151.1" transform="rotate(-90 229.1 151.1)">COCO_REM_B</text>
<text x="241.8" y="151.1" transform="rotate(-90 241.8 151.1)">MOTOR_SENSE</text>
<text x="150.3" y="166">2.2k</text>
<text x="163" y="166">3.3k</text>
<text x="189.2" y="163.1">TAPE_REC_IN</text>
<text x="239.2" y="166">3.3k</text>
<text x="265.4" y="163.1">MOTOR_SENSE</text>
<text x="152.9" y="174" transform="rotate(-90 152.9 174)">COCO_WRITE</text>
<text x="163.1" y="172.3">GND</text>
<text x="165.6" y="174" transform="rotate(-90 165.6 174)">AUD_MID</text>
<text x="178.3" y="174" transform="rotate(-90 178.3 174)">AUDIO_RAW_L</text>
<text x="191" y="174" transform="rotate(-90 191 174)">AUDIO_RAW_L</text>
<text x="239.3" y="172.3">GND</text>
<text x="151.1" y="178.7">C4</text>
<text x="216.4" y="179.1" transform="rotate(-90 216.4 179.1)">MOTOR_CTRL</text>
<text x="229.1" y="179.1" transform="rotate(-90 229.1 179.1)">Q1_GATE</text>
<text x="239.3" y="177.8" transform="rotate(-90 239.3 177.8)">COCO_REM_B</text>
<text x="89.9" y="183.4">GND</text>
<text x="152.9" y="181.1" transform="rotate(-90 152.9 181.1)">TAPE_REC_IN</text>
<text x="216.4" y="181.4" transform="rotate(-90 216.4 181.4)">COCO_REM_B</text>
<text x="226.7" y="183.7">R14</text>
<text x="229.1" y="182.5" transform="rotate(-90 229.1 182.5)">MOTOR_SENSE</text>
<text x="82.3" y="191">GND</text>
<text x="89.1" y="191">COCO_REM_B</text>
<text x="94.5" y="190.2">1</text>
<text x="100.4" y="186.3">J2</text>
<text x="101.6" y="188.5">COCO_READ</text>
<text x="107.2" y="187.7">5</text>
<text x="116.8" y="188.5">COCO_WRITE</text>
<text x="220.4" y="188.5">Q1_GATE</text>
<text x="178.3" y="196.9" transform="rotate(-90 178.3 196.9)">AGND</text>
<text x="191" y="196.9" transform="rotate(-90 191 196.9)">AGND</text>
<text x="152.9" y="200" transform="rotate(-90 152.9 200)">AUD_MID</text>
<text x="165.6" y="204.4" transform="rotate(-90 165.6 204.4)">AUDIO_RAW_L</text>
<text x="216.4" y="205" transform="rotate(-90 216.4 205)">Q1_GATE</text>
<text x="76.5" y="226.6">COCO_READ</text>
<text x="75.8" y="234.2">COCO_WRITE</text>
<text x="85.6" y="234.5">GND</text>
<text x="113.5" y="234.5">+5V</text>
<text x="115.6" y="234.2">COCO_REM_B</text>
</g>
<g font-size="1.8" fill="#a90000">
<text x="170.7" y="60.7">1</text>
<text x="170.7" y="63.2">2</text>
<text x="170.7" y="65.8">3</text>
<text x="188.5" y="60.7">8</text>
<text x="188.5" y="63.2">7</text>
<text x="188.5" y="65.8">6</text>
<text x="170.7" y="68.3">4</text>
<text x="188.5" y="68.3">5</text>
<text x="97.7" y="91.2">1</text>
<text x="97.7" y="93.7">3</text>
<text x="106.6" y="91.2">2</text>
<text x="106.6" y="93.7">4</text>
<text x="97.7" y="96.3">5</text>
<text x="97.7" y="98.8">7</text>
<text x="97.7" y="101.3">9</text>
<text x="106" y="101.3">10</text>
<text x="106.6" y="96.3">6</text>
<text x="106.6" y="98.8">8</text>
<text x="165.1" y="101.3">14</text>
<text x="97.1" y="103.9">11</text>
<text x="97.1" y="106.4">13</text>
<text x="106" y="103.9">12</text>
<text x="106" y="106.4">14</text>
<text x="165.7" y="105.2">1</text>
<text x="188.5" y="105.2">2</text>
<text x="41.8" y="109">1</text>
<text x="41.8" y="111.5">2</text>
<text x="97.1" y="109">15</text>
<text x="97.1" y="111.5">17</text>
<text x="106" y="109">16</text>
<text x="106" y="111.5">18</text>
<text x="165.7" y="109">3</text>
<text x="165.7" y="112.8">5</text>
<text x="188.5" y="109">4</text>
<text x="188.5" y="112.8">6</text>
<text x="41.8" y="114">3</text>
<text x="41.8" y="116.6">4</text>
<text x="97.1" y="114">19</text>
<text x="97.1" y="116.6">21</text>
<text x="106" y="114">20</text>
<text x="106" y="116.6">22</text>
<text x="165.7" y="116.6">9</text>
<text x="188.5" y="116.6">8</text>
<text x="97.1" y="124.2">27</text>
<text x="106" y="124.2">28</text>
<text x="165.1" y="120.4">11</text>
<text x="165.1" y="124.2">13</text>
<text x="187.9" y="120.4">10</text>
<text x="187.9" y="124.2">12</text>
<text x="97.1" y="126.7">29</text>
<text x="97.1" y="129.3">31</text>
<text x="97.1" y="131.8">33</text>
<text x="106" y="126.7">30</text>
<text x="106" y="129.3">32</text>
<text x="106" y="131.8">34</text>
<text x="188.5" y="128">7</text>
<text x="97.1" y="134.4">35</text>
<text x="97.1" y="136.9">37</text>
<text x="106" y="134.4">36</text>
<text x="106" y="136.9">38</text>
<text x="97.1" y="139.4">39</text>
<text x="106" y="139.4">40</text>
<text x="177.1" y="159.8">1</text>
<text x="253.3" y="159.8">1</text>
<text x="182.2" y="162.3">3</text>
<text x="258.4" y="162.3">3</text>
<text x="238.5" y="184.9" transform="rotate(-90 238.5 184.9)">3</text>
<text x="94.5" y="187.7">4</text>
<text x="107.2" y="190.2">3</text>
<text x="234.6" y="187.7">1</text>
<text x="93.3" y="225.8">1</text>
<text x="108.5" y="225.8">6</text>
<text x="93.3" y="230.9">2</text>
<text x="93.3" y="233.4">3</text>
<text x="108.5" y="230.9">5</text>
</g>
</svg>
